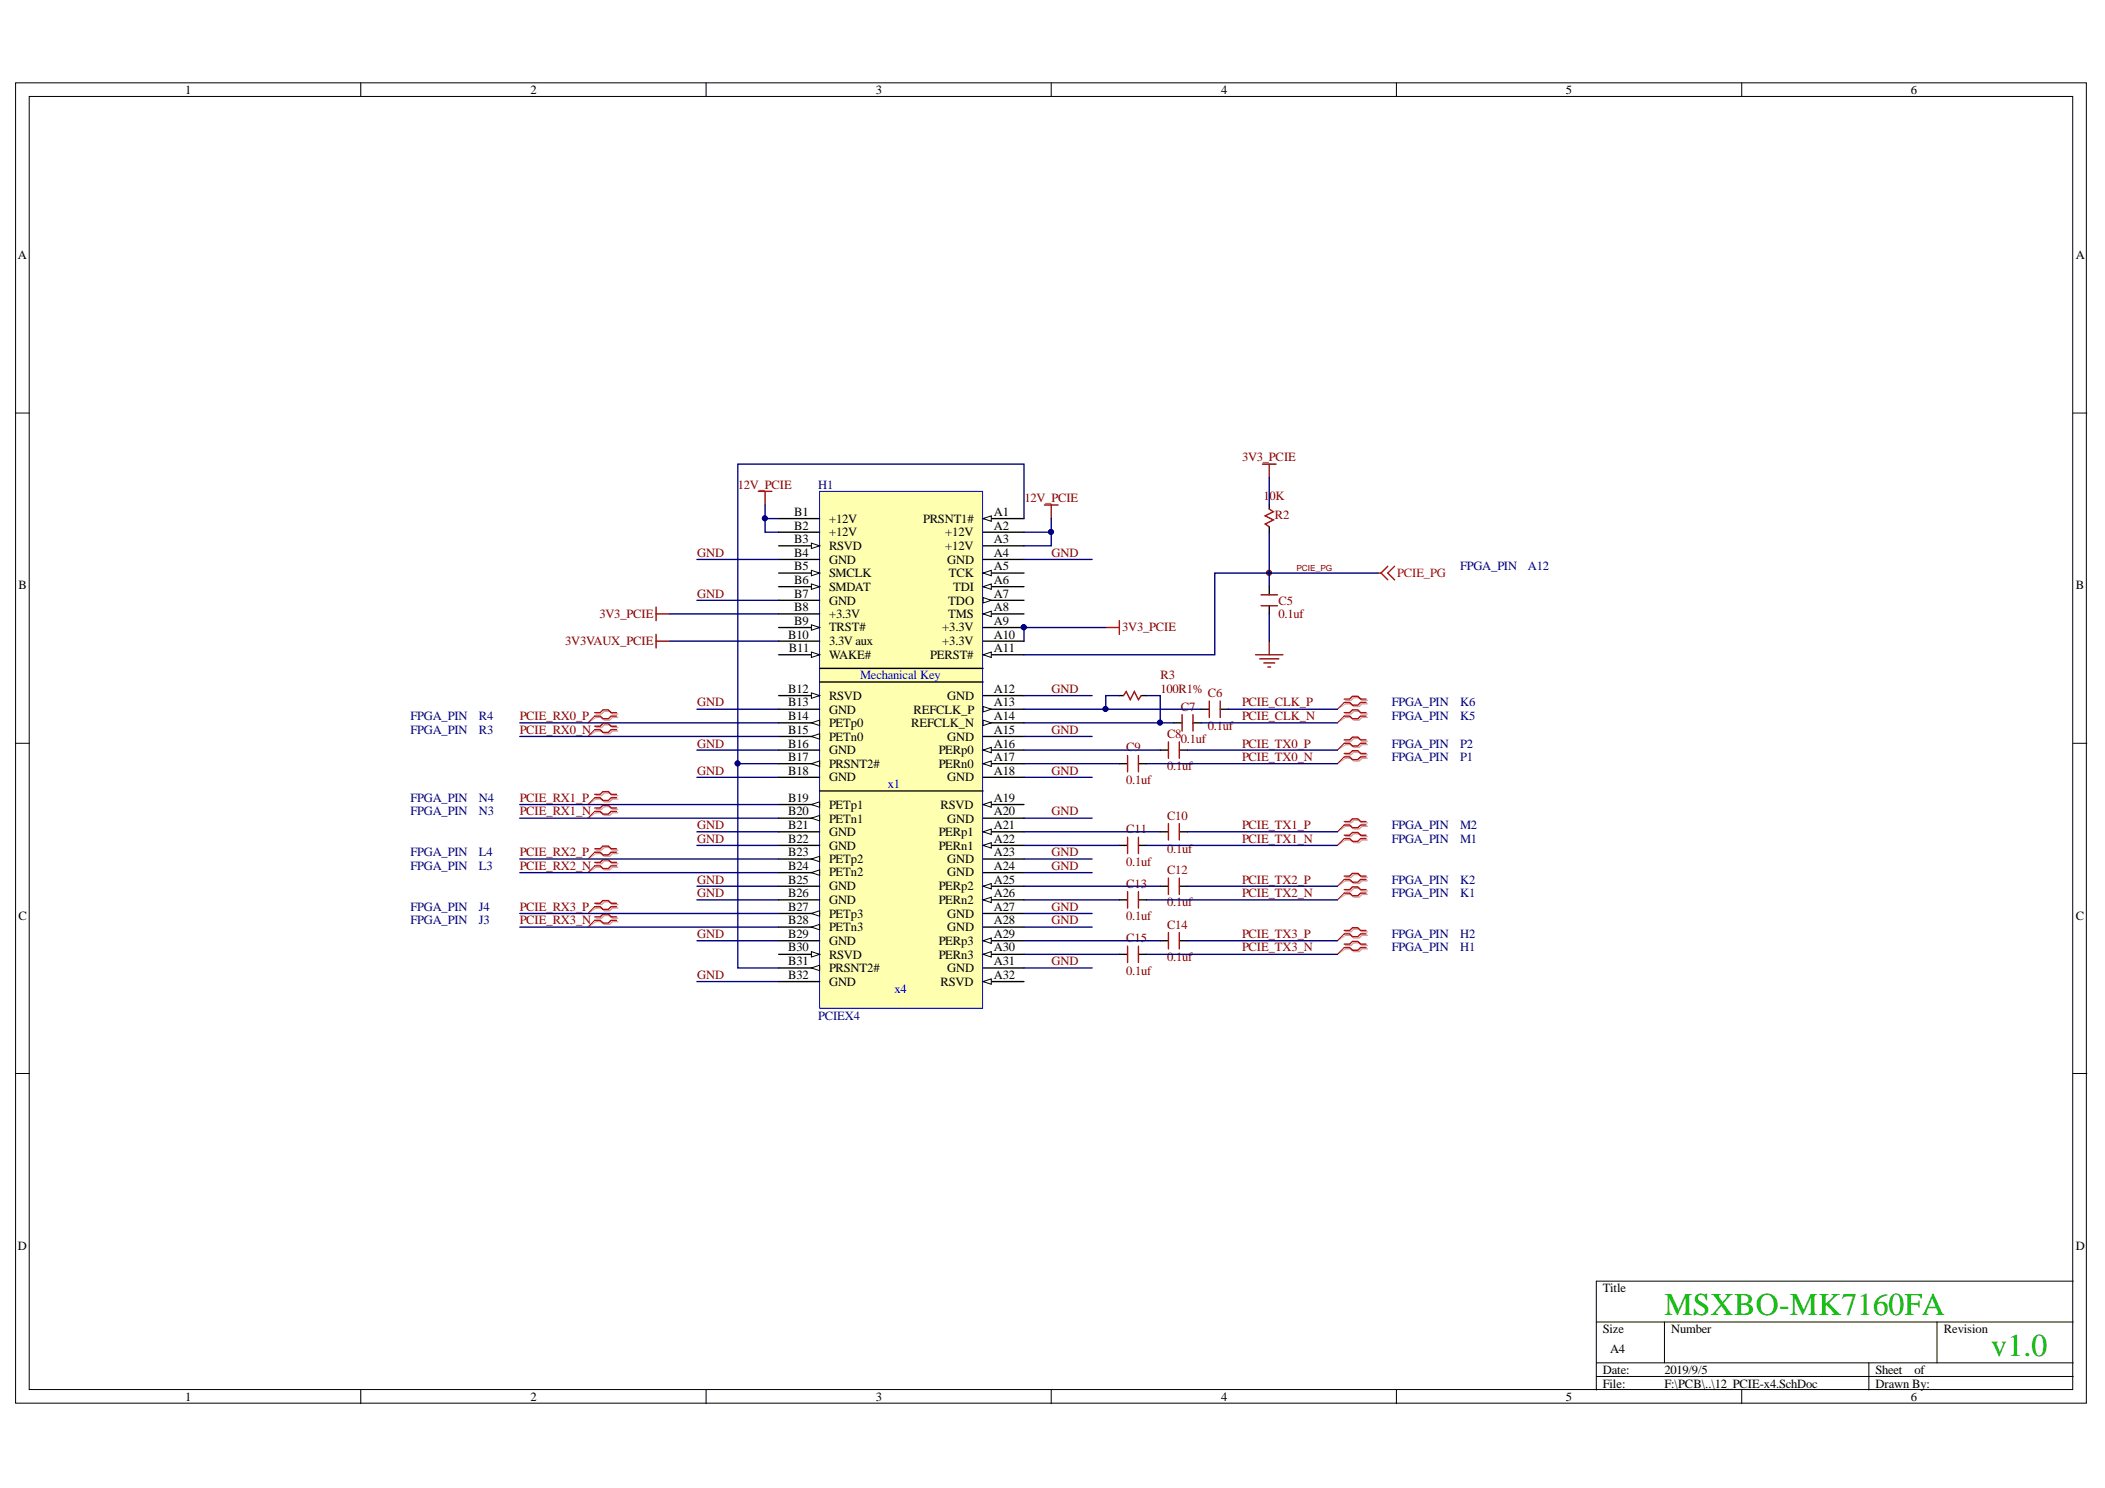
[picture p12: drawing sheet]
<svg xmlns="http://www.w3.org/2000/svg" width="297mm" height="210mm" viewBox="0 0 297 210" stroke-linecap="round" stroke-linejoin="round" font-family="sans-serif">
<g fill="#fff" stroke="#000" stroke-width=".14">
<path d="M2.2 11.7h292.2v186.2h-292.2z"/>
<path d="M4.1 13.6h288.4v182.4h-288.4z"/>
</g>
<g fill="none" stroke="#000" stroke-width=".14">
<path d="M50.9 11.7v1.9M99.6 11.7v1.9M148.3 11.7v1.9M197 11.7v1.9M245.8 11.7v1.9M2.2 58.3h1.9M292.6 58.3h1.9M2.2 104.8h1.9M292.6 104.8h1.9M2.2 151.4h1.9M292.6 151.4h1.9M50.9 196.1v1.9"/>
<path d="M99.6 196.1v1.9M148.3 196.1v1.9M197 196.1v1.9M225.3 186.5h67.3M225.3 192.2h67.3M225.3 194.2h67.3M234.9 186.5v5.7M245.8 196.1v1.9M263.7 192.2v3.9M273.3 186.5v5.7M292.6 180.7h-67.3v15.4"/>
</g>
<circle cx="179.1" cy="80.8" r=".35" fill="#000080" stroke="#000080" stroke-width=".14"/>
<path d="M115.7 69.3h22.9v72.9h-22.9z" fill="#ffffb0" stroke="#00f" stroke-width=".14"/>
<path d="M109.9 73.2h5.8M109.9 75.1h5.8M109.9 77h5.8" fill="none" stroke="#000" stroke-width=".19"/>
<path d="M114.5 76.6l1.2 .4-1.2 .4z" fill="#fff"/>
<path d="M114.5 76.6l1.2 .4-1.2 .4z" fill="none" stroke="#000" stroke-width=".14"/>
<path d="M109.9 78.9h5.8M109.9 80.8h5.8" fill="none" stroke="#000" stroke-width=".19"/>
<path d="M114.5 80.5l1.2 .3-1.2 .4z" fill="#fff"/>
<path d="M114.5 80.5l1.2 .3-1.2 .4z" fill="none" stroke="#000" stroke-width=".14"/>
<path d="M109.9 82.8h5.8" fill="none" stroke="#000" stroke-width=".19"/>
<path d="M114.5 82.4l1.2 .4-1.2 .3z" fill="#fff"/>
<path d="M114.5 82.4l1.2 .4-1.2 .3z" fill="none" stroke="#000" stroke-width=".14"/>
<path d="M109.9 84.7h5.8M109.9 86.6h5.8M109.9 88.5h5.8" fill="none" stroke="#000" stroke-width=".19"/>
<path d="M114.5 88.1l1.2 .4-1.2 .4z" fill="#fff"/>
<path d="M114.5 88.1l1.2 .4-1.2 .4z" fill="none" stroke="#000" stroke-width=".14"/>
<path d="M109.9 90.4h5.8M109.9 92.4h5.8" fill="none" stroke="#000" stroke-width=".19"/>
<path d="M114.5 92l1.2 .4-1.2 .3z" fill="#fff"/>
<path d="M114.5 92l1.2 .4-1.2 .3z" fill="none" stroke="#000" stroke-width=".14"/>
<path d="M138.7 73.2h5.8" fill="none" stroke="#000" stroke-width=".19"/>
<path d="M138.7 73.2l1.2-.4v.7z" fill="#fff"/>
<path d="M138.7 73.2l1.2-.4v.7z" fill="none" stroke="#000" stroke-width=".14"/>
<path d="M138.7 75.1h5.8M138.7 77h5.8M138.7 78.9h5.8M138.7 80.8h5.8" fill="none" stroke="#000" stroke-width=".19"/>
<path d="M138.7 80.8l1.2-.3v.7z" fill="#fff"/>
<path d="M138.7 80.8l1.2-.3v.7z" fill="none" stroke="#000" stroke-width=".14"/>
<path d="M138.7 82.8h5.8" fill="none" stroke="#000" stroke-width=".19"/>
<path d="M138.7 82.8l1.2-.4v.7z" fill="#fff"/>
<path d="M138.7 82.8l1.2-.4v.7z" fill="none" stroke="#000" stroke-width=".14"/>
<path d="M138.7 84.7h5.8" fill="none" stroke="#000" stroke-width=".19"/>
<path d="M138.7 84.3l1.2 .4-1.2 .4z" fill="#fff"/>
<path d="M138.7 84.3l1.2 .4-1.2 .4z" fill="none" stroke="#000" stroke-width=".14"/>
<path d="M138.7 86.6h5.8" fill="none" stroke="#000" stroke-width=".19"/>
<path d="M138.7 86.6l1.2-.4v.8z" fill="#fff"/>
<path d="M138.7 86.6l1.2-.4v.8z" fill="none" stroke="#000" stroke-width=".14"/>
<path d="M138.7 88.5h5.8M138.7 90.4h5.8M138.7 92.4h5.8" fill="none" stroke="#000" stroke-width=".19"/>
<circle cx="144.5" cy="88.5" r=".35" fill="#000080" stroke="#000080" stroke-width=".14"/>
<path d="M138.7 92.4l1.2-.4v.7z" fill="#fff"/>
<path d="M138.7 92.4l1.2-.4v.7z" fill="none" stroke="#000" stroke-width=".14"/>
<path d="M109.9 98.1h5.8M115.7 94.3h23M115.7 96.2h23" fill="none" stroke="#000" stroke-width=".19"/>
<path d="M114.5 97.7l1.2 .4-1.2 .4z" fill="#fff"/>
<path d="M114.5 97.7l1.2 .4-1.2 .4z" fill="none" stroke="#000" stroke-width=".14"/>
<path d="M109.9 100h5.8M109.9 102h5.8" fill="none" stroke="#000" stroke-width=".19"/>
<path d="M114.5 102l1.2-.4v.8z" fill="#fff"/>
<path d="M114.5 102l1.2-.4v.8z" fill="none" stroke="#000" stroke-width=".14"/>
<path d="M109.9 103.9h5.8" fill="none" stroke="#000" stroke-width=".19"/>
<path d="M114.5 103.9l1.2-.4v.8z" fill="#fff"/>
<path d="M114.5 103.9l1.2-.4v.8z" fill="none" stroke="#000" stroke-width=".14"/>
<path d="M109.9 105.8h5.8M109.9 107.7h5.8" fill="none" stroke="#000" stroke-width=".19"/>
<path d="M114.5 107.7l1.2-.4v.8z" fill="#fff"/>
<path d="M114.5 107.7l1.2-.4v.8z" fill="none" stroke="#000" stroke-width=".14"/>
<path d="M138.7 98.1h5.8M109.9 109.7h5.8M138.7 100h5.8" fill="none" stroke="#000" stroke-width=".19"/>
<path d="M138.7 99.7l1.2 .3-1.2 .4z" fill="#fff"/>
<path d="M138.7 99.7l1.2 .3-1.2 .4z" fill="none" stroke="#000" stroke-width=".14"/>
<path d="M138.7 102h5.8" fill="none" stroke="#000" stroke-width=".19"/>
<path d="M138.7 101.6l1.2 .4-1.2 .4z" fill="#fff"/>
<path d="M138.7 101.6l1.2 .4-1.2 .4z" fill="none" stroke="#000" stroke-width=".14"/>
<path d="M138.7 103.9h5.8M138.7 105.8h5.8" fill="none" stroke="#000" stroke-width=".19"/>
<path d="M138.7 105.8l1.2-.4v.8z" fill="#fff"/>
<path d="M138.7 105.8l1.2-.4v.8z" fill="none" stroke="#000" stroke-width=".14"/>
<path d="M138.7 107.7h5.8" fill="none" stroke="#000" stroke-width=".19"/>
<path d="M138.7 107.7l1.2-.4v.8z" fill="#fff"/>
<path d="M138.7 107.7l1.2-.4v.8z" fill="none" stroke="#000" stroke-width=".14"/>
<path d="M109.9 113.5h5.8M138.7 109.7h5.8" fill="none" stroke="#000" stroke-width=".19"/>
<path d="M114.5 113.5l1.2-.4v.8z" fill="#fff"/>
<path d="M114.5 113.5l1.2-.4v.8z" fill="none" stroke="#000" stroke-width=".14"/>
<path d="M109.9 115.4h5.8" fill="none" stroke="#000" stroke-width=".19"/>
<path d="M114.5 115.4l1.2-.4v.8z" fill="#fff"/>
<path d="M114.5 115.4l1.2-.4v.8z" fill="none" stroke="#000" stroke-width=".14"/>
<path d="M109.9 117.3h5.8M109.9 119.3h5.8M109.9 121.2h5.8" fill="none" stroke="#000" stroke-width=".19"/>
<path d="M114.5 121.2l1.2-.4v.8z" fill="#fff"/>
<path d="M114.5 121.2l1.2-.4v.8z" fill="none" stroke="#000" stroke-width=".14"/>
<path d="M109.9 123.1h5.8" fill="none" stroke="#000" stroke-width=".19"/>
<path d="M114.5 123.1l1.2-.4v.8z" fill="#fff"/>
<path d="M114.5 123.1l1.2-.4v.8z" fill="none" stroke="#000" stroke-width=".14"/>
<path d="M109.9 125h5.8M109.9 126.9h5.8M109.9 128.9h5.8" fill="none" stroke="#000" stroke-width=".19"/>
<path d="M114.5 128.9l1.2-.4v.7z" fill="#fff"/>
<path d="M114.5 128.9l1.2-.4v.7z" fill="none" stroke="#000" stroke-width=".14"/>
<path d="M109.9 130.8h5.8" fill="none" stroke="#000" stroke-width=".19"/>
<path d="M114.5 130.8l1.2-.4v.8z" fill="#fff"/>
<path d="M114.5 130.8l1.2-.4v.8z" fill="none" stroke="#000" stroke-width=".14"/>
<path d="M109.9 132.7h5.8M109.9 134.6h5.8" fill="none" stroke="#000" stroke-width=".19"/>
<path d="M114.5 134.2l1.2 .4-1.2 .4z" fill="#fff"/>
<path d="M114.5 134.2l1.2 .4-1.2 .4z" fill="none" stroke="#000" stroke-width=".14"/>
<path d="M109.9 136.5h5.8" fill="none" stroke="#000" stroke-width=".19"/>
<path d="M114.5 136.5l1.2-.3v.7z" fill="#fff"/>
<path d="M114.5 136.5l1.2-.3v.7z" fill="none" stroke="#000" stroke-width=".14"/>
<path d="M138.7 113.5h5.8M109.9 138.5h5.8" fill="none" stroke="#000" stroke-width=".19"/>
<path d="M138.7 113.5l1.2-.4v.8z" fill="#fff"/>
<path d="M138.7 113.5l1.2-.4v.8z" fill="none" stroke="#000" stroke-width=".14"/>
<path d="M138.7 115.4h5.8M138.7 117.3h5.8" fill="none" stroke="#000" stroke-width=".19"/>
<path d="M138.7 117.3l1.2-.3v.7z" fill="#fff"/>
<path d="M138.7 117.3l1.2-.3v.7z" fill="none" stroke="#000" stroke-width=".14"/>
<path d="M138.7 119.3h5.8" fill="none" stroke="#000" stroke-width=".19"/>
<path d="M138.7 119.3l1.2-.4v.7z" fill="#fff"/>
<path d="M138.7 119.3l1.2-.4v.7z" fill="none" stroke="#000" stroke-width=".14"/>
<path d="M138.7 121.2h5.8M138.7 123.1h5.8M138.7 125h5.8" fill="none" stroke="#000" stroke-width=".19"/>
<path d="M138.7 125l1.2-.4v.8z" fill="#fff"/>
<path d="M138.7 125l1.2-.4v.8z" fill="none" stroke="#000" stroke-width=".14"/>
<path d="M138.7 126.9h5.8" fill="none" stroke="#000" stroke-width=".19"/>
<path d="M138.7 126.9l1.2-.3v.7z" fill="#fff"/>
<path d="M138.7 126.9l1.2-.3v.7z" fill="none" stroke="#000" stroke-width=".14"/>
<path d="M138.7 128.9h5.8M138.7 130.8h5.8M138.7 132.7h5.8" fill="none" stroke="#000" stroke-width=".19"/>
<path d="M138.7 132.7l1.2-.4v.8z" fill="#fff"/>
<path d="M138.7 132.7l1.2-.4v.8z" fill="none" stroke="#000" stroke-width=".14"/>
<path d="M138.7 134.6h5.8" fill="none" stroke="#000" stroke-width=".19"/>
<path d="M138.7 134.6l1.2-.4v.8z" fill="#fff"/>
<path d="M138.7 134.6l1.2-.4v.8z" fill="none" stroke="#000" stroke-width=".14"/>
<path d="M138.7 136.5h5.8M138.7 138.5h5.8" fill="none" stroke="#000" stroke-width=".19"/>
<path d="M138.7 138.5l1.2-.4v.7z" fill="#fff"/>
<path d="M138.7 138.5l1.2-.4v.7z" fill="none" stroke="#000" stroke-width=".14"/>
<g fill="none" stroke="#000" stroke-width=".19">
<path d="M179.1 71.2v.6M179.1 74.3v.8M158 98.1h.5M161 98.1h.8M179.1 82.8v1.1M179.1 85.4v1.2M115.7 111.6h23M158 107.7h1.1M158 119.3h1.1M160.6 107.7h1.2M160.6 119.3h1.2M163.7 105.8h1.2"/>
<path d="M163.7 117.3h1.2M165.6 102h1.2M166.4 105.8h1.2M166.4 117.3h1.2M168.3 102h1.2M169.5 100h1.1M172.2 100h1.1M158 126.9h1.1M158 134.6h1.1M160.6 126.9h1.2M160.6 134.6h1.2M163.7 125h1.2"/>
<path d="M163.7 132.7h1.2M166.4 125h1.2M166.4 132.7h1.2"/>
</g>
<g fill="#000080" stroke="#000080" stroke-width=".14">
<circle cx="144.5" cy="88.5" r=".35"/>
<circle cx="148.3" cy="75" r=".35"/>
<circle cx="104.1" cy="107.7" r=".35"/>
<circle cx="107.9" cy="73.1" r=".35"/>
<circle cx="156" cy="100" r=".35"/>
<circle cx="163.7" cy="101.9" r=".35"/>
</g>
<g fill="none" stroke="#800000" stroke-width=".19">
<path d="M107 69.3h1.9M108 69.3v1.9M147.4 71.2h1.9M148.3 71.2v2M178.1 65.5h2M179.1 71.8l.6 .4-1.2 .6 1.2 .5-1.2 .6 .6 .4M179.1 65.5v1.9M92.6 85.6v2M92.6 89.5v1.9M92.6 86.6h1.9M92.6 90.4h1.9M156 88.5h2"/>
<path d="M158 87.6v1.9M158.5 98.1l.4-.6 .6 1.2 .6-1.2 .5 1.2 .4-.6M170.6 98.9v2.3M172.2 98.9v2.3M177.2 92.4h3.8M177.8 92.9h2.7M178 85.4h2.3M178 83.9h2.3M178.3 93.5h1.6M178.9 94.1h.4M179.1 90.4v2M159.1 106.6v2.3"/>
<path d="M159.1 118.1v2.3M160.6 106.6v2.3M160.6 118.1v2.3M164.9 104.7v2.3M164.9 116.2v2.3M166.4 104.7v2.3M166.4 116.2v2.3M166.8 100.8v2.3M168.3 100.8v2.3M159.1 125.8v2.3M159.1 133.5v2.3M160.6 125.8v2.3"/>
<path d="M160.6 133.5v2.3M164.9 123.9v2.3M164.9 131.5v2.4M166.4 123.9v2.3M166.4 131.5v2.4"/>
</g>
<circle cx="179.1" cy="80.8" r=".35" fill="#800000" stroke="#800000" stroke-width=".14"/>
<g fill="none" stroke="#d0a3a3" stroke-width=".19">
<path d="M189.9 98.8h.7l.4-.4h.8l.4 .4h.8M189.9 99.3h.7l.4 .4h.8l.4-.4h.8M84.1 100.7h.8l.4-.4h.7l.4 .4h.8M84.1 101.2h.8l.4 .4h.7l.4-.4h.8M84.1 102.6h.8l.4-.3h.7l.4 .3h.8M84.1 103.1h.8l.4 .4h.7l.4-.4h.8M84.1 112.2h.8l.4-.3h.7l.4 .3h.8M84.1 112.7h.8l.4 .4h.7l.4-.4h.8M84.1 114.2h.8l.4-.4h.7l.4 .4h.8M84.1 114.6h.8l.4 .4h.7l.4-.4h.8M84.1 119.9h.8l.4-.4h.7l.4 .4h.8M189.9 100.7h.7l.4-.4h.8l.4 .4h.8"/>
<path d="M189.9 101.2h.7l.4 .4h.8l.4-.4h.8M189.9 104.6h.7l.4-.4h.8l.4 .4h.8M189.9 105h.7l.4 .4h.8l.4-.4h.8M189.9 106.5h.7l.4-.4h.8l.4 .4h.8M189.9 107h.7l.4 .3h.8l.4-.3h.8M189.9 116.1h.7l.4-.4h.8l.4 .4h.8M189.9 116.6h.7l.4 .4h.8l.4-.4h.8M189.9 118h.7l.4-.4h.8l.4 .4h.8M189.9 118.5h.7l.4 .4h.8l.4-.4h.8M84.1 120.4h.8l.4 .4h.7l.4-.4h.8M84.1 121.8h.8l.4-.3h.7l.4 .3h.8M84.1 122.3h.8l.4 .4h.7l.4-.4h.8"/>
<path d="M84.1 127.6h.8l.4-.4h.7l.4 .4h.8M84.1 128.1h.8l.4 .4h.7l.4-.4h.8M84.1 129.5h.8l.4-.4h.7l.4 .4h.8M84.1 130h.8l.4 .4h.7l.4-.4h.8M189.9 123.8h.7l.4-.4h.8l.4 .4h.8M189.9 124.2h.7l.4 .4h.8l.4-.4h.8M189.9 125.7h.7l.4-.4h.8l.4 .4h.8M189.9 126.2h.7l.4 .4h.8l.4-.4h.8M189.9 131.5h.7l.4-.4h.8l.4 .4h.8M189.9 131.9h.7l.4 .4h.8l.4-.4h.8M189.9 133.4h.7l.4-.4h.8l.4 .4h.8M189.9 133.9h.7l.4 .3h.8l.4-.3h.8"/>
</g>
<g fill="none" stroke="#d0a3a3" stroke-width=".14">
<path d="M189.9 99.3l-1.2 .7M84.1 101.2l-1.1 .8M84.1 103.1l-1.1 .8M84.1 112.7l-1.1 .8M84.1 114.6l-1.1 .8M189.9 101.2l-1.2 .8M189.9 105l-1.2 .8M189.9 107l-1.2 .7M189.9 116.6l-1.2 .7M189.9 118.5l-1.2 .8M84.1 120.4l-1.1 .8M84.1 122.3l-1.1 .8"/>
<path d="M84.1 128.1l-1.1 .8M84.1 130l-1.1 .8M189.9 124.2l-1.2 .8M189.9 126.2l-1.2 .7M189.9 131.9l-1.2 .8M189.9 133.9l-1.2 .7"/>
</g>
<g fill="none" stroke="#f00" stroke-width=".19">
<path d="M195.8 79.9l-.9 .9M196.8 79.9l-1 .9 1 1M189.7 98.6h.8l.3-.4h.8l.4 .4h.8M189.7 99.1h.8l.3 .4h.8l.4-.4h.8M194.5 80.8h.4M194.9 80.8l.9 1M83.9 100.5h.8l.4-.4h.7l.4 .4h.8M83.9 101h.8l.4 .4h.7l.4-.4h.8M83.9 102.4h.8l.4-.3h.7l.4 .3h.8M83.9 102.9h.8l.4 .4h.7l.4-.4h.8M83.9 112.1h.8l.4-.4h.7l.4 .4h.8M83.9 112.5h.8l.4 .4h.7l.4-.4h.8"/>
<path d="M83.9 114h.8l.4-.4h.7l.4 .4h.8M83.9 114.5h.8l.4 .3h.7l.4-.3h.8M83.9 119.7h.8l.4-.3h.7l.4 .3h.8M189.7 100.5h.8l.3-.4h.8l.4 .4h.8M189.7 101h.8l.3 .4h.8l.4-.4h.8M189.7 104.4h.8l.3-.4h.8l.4 .4h.8M189.7 104.8h.8l.3 .4h.8l.4-.4h.8M189.7 106.3h.8l.3-.4h.8l.4 .4h.8M189.7 106.8h.8l.3 .4h.8l.4-.4h.8M189.7 115.9h.8l.3-.4h.8l.4 .4h.8M189.7 116.4h.8l.3 .4h.8l.4-.4h.8M189.7 117.8h.8l.3-.4h.8l.4 .4h.8"/>
<path d="M189.7 118.3h.8l.3 .4h.8l.4-.4h.8M83.9 120.2h.8l.4 .4h.7l.4-.4h.8M83.9 121.7h.8l.4-.4h.7l.4 .4h.8M83.9 122.1h.8l.4 .4h.7l.4-.4h.8M83.9 127.4h.8l.4-.4h.7l.4 .4h.8M83.9 127.9h.8l.4 .4h.7l.4-.4h.8M83.9 129.3h.8l.4-.3h.7l.4 .3h.8M83.9 129.8h.8l.4 .4h.7l.4-.4h.8M189.7 123.6h.8l.3-.4h.8l.4 .4h.8M189.7 124.1h.8l.3 .3h.8l.4-.3h.8M189.7 125.5h.8l.3-.4h.8l.4 .4h.8M189.7 126h.8l.3 .4h.8l.4-.4h.8"/>
<path d="M189.7 131.3h.8l.3-.4h.8l.4 .4h.8M189.7 131.7h.8l.3 .4h.8l.4-.4h.8M189.7 133.2h.8l.3-.4h.8l.4 .4h.8M189.7 133.7h.8l.3 .3h.8l.4-.3h.8"/>
</g>
<g fill="none" stroke="#f00" stroke-width=".14">
<path d="M189.7 99.1l-1 .9M83.9 101l-.9 1M83.9 102.9l-.9 1M83.9 112.5l-.9 1M83.9 114.5l-.9 .9M189.7 101l-1 1M189.7 104.8l-1 1M189.7 106.8l-1 .9M189.7 116.4l-1 .9M189.7 118.3l-1 1M83.9 120.2l-.9 1M83.9 122.1l-.9 1"/>
<path d="M83.9 127.9l-.9 1M83.9 129.8l-.9 1M189.7 124.1l-1 .9M189.7 126l-1 .9M189.7 131.7l-1 1M189.7 133.7l-1 .9"/>
</g>
<g fill="none" stroke="#000080" stroke-width=".19">
<path d="M98.3 78.9h11.6M108 71.2v2M109.9 73.2h-1.9v1.9h1.9M144.5 73.2v-7.7h-40.4v42.2h5.8M144.5 75.1h3.8M144.5 78.9h9.6M148.3 73.2v3.8h-3.8M179.1 75.1v7.7M179.1 67.4v3.8M94.5 86.6h15.4M94.5 90.4h15.4M98.3 84.7h11.6"/>
<path d="M144.5 98.1h9.6M156 88.5h-11.5v1.9M158 98.1h-2v1.9M161.8 98.1h1.9v3.9M179.1 86.6v3.8M194.5 80.8h-23.1v11.6h-26.9M73.3 103.9h36.6M73.3 115.4h36.6M73.3 102h36.6M73.3 113.5h36.6M98.3 105.8h11.6M98.3 100h11.6"/>
<path d="M98.3 109.7h11.6M98.3 117.3h11.6M98.3 119.3h11.6M104.1 107.7v28.8h5.8M144.5 102h21.1M144.5 100h25M144.5 105.8h19.2M144.5 103.9h9.6M144.5 109.7h9.6M144.5 117.3h19.2M144.5 119.3h13.5M144.5 115.4h9.6"/>
<path d="M144.5 107.7h13.5M161.8 119.3h26.9M161.8 107.7h26.9M167.6 105.8h21.1M167.6 117.3h21.1M169.5 102h19.2M173.3 100h15.4M73.3 123.1h36.6M73.3 121.2h36.6M73.3 128.9h36.6M73.3 130.8h36.6M98.3 125h11.6"/>
<path d="M98.3 126.9h11.6M98.3 132.7h11.6M98.3 138.5h11.6M144.5 125h19.2M144.5 126.9h13.5M144.5 132.7h19.2M144.5 123.1h9.6M144.5 121.2h9.6M144.5 128.9h9.6M144.5 130.8h9.6M144.5 136.5h9.6M144.5 134.6h13.5"/>
<path d="M161.8 126.9h26.9M161.8 134.6h26.9M167.6 125h21.1M167.6 132.7h21.1"/>
</g>
<g font-size="4.5" fill="#00bf00">
<text x="234.9" y="185.5">MSXBO-MK7160FA</text>
<text x="281" y="191.3">v1.0</text>
</g>
<g font-size="1.8">
<text x="26.1" y="13.3">1</text>
<text x="74.9" y="13.3">2</text>
<text x="123.6" y="13.3">3</text>
<text x="172.3" y="13.3">4</text>
<text x="220.9" y="13.3">5</text>
<text x="269.7" y="13.3">6</text>
<text x="2.5" y="36.5">A</text>
<text x="292.9" y="36.5">A</text>
<text x="112.1" y="72.8">B1</text>
<text x="112.1" y="74.7">B2</text>
<text x="112.1" y="76.7">B3</text>
<text x="117" y="73.8">+12V</text>
<text x="117" y="75.6">+12V</text>
<text x="117" y="77.6">RSVD</text>
<text x="130.3" y="73.8">PRSNT1#</text>
<text x="133.4" y="75.6">+12V</text>
<text x="133.4" y="77.6">+12V</text>
<text x="140.2" y="72.8">A1</text>
<text x="140.2" y="74.7">A2</text>
<text x="140.2" y="76.7">A3</text>
<text x="2.6" y="83.1">B</text>
<text x="112.1" y="78.5">B4</text>
<text x="112.1" y="80.5">B5</text>
<text x="112.1" y="82.4">B6</text>
<text x="117" y="79.5">GND</text>
<text x="117" y="81.4">SMCLK</text>
<text x="117" y="83.3">SMDAT</text>
<text x="133.6" y="79.5">GND</text>
<text x="133.9" y="81.4">TCK</text>
<text x="134.5" y="83.3">TDI</text>
<text x="140.2" y="78.5">A4</text>
<text x="140.2" y="80.5">A5</text>
<text x="140.2" y="82.4">A6</text>
<text x="292.9" y="83.1">B</text>
<text x="112.1" y="84.3">B7</text>
<text x="112.1" y="86.2">B8</text>
<text x="112.1" y="88.1">B9</text>
<text x="117" y="85.3">GND</text>
<text x="117" y="87.2">+3.3V</text>
<text x="117" y="89.1">TRST#</text>
<text x="133" y="89.1">+3.3V</text>
<text x="133.8" y="85.3">TDO</text>
<text x="133.8" y="87.2">TMS</text>
<text x="140.2" y="84.3">A7</text>
<text x="140.2" y="86.2">A8</text>
<text x="140.2" y="88.1">A9</text>
<text x="111.2" y="90.1">B10</text>
<text x="111.3" y="92">B11</text>
<text x="117" y="91">3.3V aux</text>
<text x="117" y="93">WAKE#</text>
<text x="131.3" y="93">PERST#</text>
<text x="133" y="91">+3.3V</text>
<text x="140.2" y="90.1">A10</text>
<text x="140.2" y="92">A11</text>
<text x="111.2" y="97.8">B12</text>
<text x="111.2" y="99.6">B13</text>
<text x="111.2" y="101.6">B14</text>
<text x="117" y="98.7">RSVD</text>
<text x="117" y="100.7">GND</text>
<text x="128.9" y="100.7">REFCLK_P</text>
<text x="133.6" y="98.7">GND</text>
<text x="140.2" y="97.8">A12</text>
<text x="140.2" y="99.6">A13</text>
<text x="140.2" y="101.6">A14</text>
<text x="111.2" y="103.5">B15</text>
<text x="111.2" y="105.5">B16</text>
<text x="111.2" y="107.3">B17</text>
<text x="117" y="102.5">PETp0</text>
<text x="117" y="104.5">PETn0</text>
<text x="117" y="106.4">GND</text>
<text x="128.6" y="102.5">REFCLK_N</text>
<text x="132.5" y="106.4">PERp0</text>
<text x="133.6" y="104.5">GND</text>
<text x="140.2" y="103.5">A15</text>
<text x="140.2" y="105.5">A16</text>
<text x="140.2" y="107.3">A17</text>
<text x="111.2" y="109.3">B18</text>
<text x="111.2" y="113.1">B19</text>
<text x="117" y="108.3">PRSNT2#</text>
<text x="117" y="110.2">GND</text>
<text x="132.5" y="108.3">PERn0</text>
<text x="133.6" y="110.2">GND</text>
<text x="140.2" y="109.3">A18</text>
<text x="140.2" y="113.1">A19</text>
<text x="111.2" y="115">B20</text>
<text x="111.2" y="117">B21</text>
<text x="111.2" y="118.9">B22</text>
<text x="117" y="114.1">PETp1</text>
<text x="117" y="116">PETn1</text>
<text x="117" y="117.9">GND</text>
<text x="117" y="119.8">GND</text>
<text x="132.5" y="117.9">PERp1</text>
<text x="132.5" y="119.8">PERn1</text>
<text x="132.7" y="114.1">RSVD</text>
<text x="133.6" y="116">GND</text>
<text x="140.2" y="115">A20</text>
<text x="140.2" y="117">A21</text>
<text x="140.2" y="118.9">A22</text>
<text x="111.2" y="120.8">B23</text>
<text x="111.2" y="122.7">B24</text>
<text x="111.2" y="124.7">B25</text>
<text x="117" y="121.8">PETp2</text>
<text x="117" y="123.6">PETn2</text>
<text x="117" y="125.6">GND</text>
<text x="132.5" y="125.6">PERp2</text>
<text x="133.6" y="121.8">GND</text>
<text x="133.6" y="123.6">GND</text>
<text x="140.2" y="120.8">A23</text>
<text x="140.2" y="122.7">A24</text>
<text x="140.2" y="124.7">A25</text>
<text x="2.6" y="129.7">C</text>
<text x="111.2" y="126.6">B26</text>
<text x="111.2" y="128.5">B27</text>
<text x="111.2" y="130.4">B28</text>
<text x="117" y="127.5">GND</text>
<text x="117" y="129.5">PETp3</text>
<text x="117" y="131.3">PETn3</text>
<text x="132.5" y="127.5">PERn2</text>
<text x="133.6" y="129.5">GND</text>
<text x="133.6" y="131.3">GND</text>
<text x="140.2" y="126.6">A26</text>
<text x="140.2" y="128.5">A27</text>
<text x="140.2" y="130.4">A28</text>
<text x="292.9" y="129.7">C</text>
<text x="111.2" y="132.3">B29</text>
<text x="111.2" y="134.2">B30</text>
<text x="111.2" y="136.1">B31</text>
<text x="117" y="133.3">GND</text>
<text x="117" y="135.2">RSVD</text>
<text x="117" y="137.2">PRSNT2#</text>
<text x="132.5" y="133.3">PERp3</text>
<text x="132.5" y="135.2">PERn3</text>
<text x="133.6" y="137.2">GND</text>
<text x="140.2" y="132.3">A29</text>
<text x="140.2" y="134.2">A30</text>
<text x="140.2" y="136.1">A31</text>
<text x="111.2" y="138.1">B32</text>
<text x="117" y="139">GND</text>
<text x="132.7" y="139">RSVD</text>
<text x="140.2" y="138.1">A32</text>
<text x="2.5" y="176.3">D</text>
<text x="292.9" y="176.3">D</text>
<text x="226.2" y="182.3">Title</text>
<text x="226.2" y="188">Size</text>
<text x="227.2" y="190.9">A4</text>
<text x="235.8" y="188">Number</text>
<text x="274.3" y="188">Revision</text>
<text x="26.1" y="197.7">1</text>
<text x="74.9" y="197.7">2</text>
<text x="123.6" y="197.7">3</text>
<text x="172.3" y="197.7">4</text>
<text x="220.9" y="197.7">5</text>
<text x="226.2" y="193.8">Date:</text>
<text x="226.2" y="195.7">File:</text>
<text x="234.9" y="193.8">2019/9/5</text>
<text x="234.9" y="195.7">F:\PCB\..\12_PCIE-x4.SchDoc</text>
<text x="264.7" y="193.8">Sheet</text>
<text x="264.7" y="195.7">Drawn By:</text>
<text x="269.7" y="197.7">6</text>
<text x="270.2" y="193.8">of</text>
</g>
<g font-size="1.8" fill="#800000">
<text x="175.3" y="65.1">3V3_PCIE</text>
<text x="104.1" y="69">12V_PCIE</text>
<text x="144.6" y="70.8">12V_PCIE</text>
<text x="178.3" y="70.5">1</text>
<text x="179.2" y="70.5">0K</text>
<text x="179.9" y="73.2">R2</text>
<text x="98.4" y="78.5">GND</text>
<text x="148.4" y="78.5">GND</text>
<text x="84.6" y="87.2">3V3_PCIE</text>
<text x="98.4" y="84.3">GND</text>
<text x="158.3" y="89.1">3V3_PCIE</text>
<text x="180.4" y="85.3">C5</text>
<text x="180.4" y="87.2">0.1uf</text>
<text x="79.8" y="91">3V3VAUX_PCIE</text>
<text x="163.8" y="95.8">R3</text>
<text x="73.3" y="101.6">PCIE_RX0_P</text>
<text x="98.4" y="99.6">GND</text>
<text x="148.4" y="97.8">GND</text>
<text x="163.8" y="97.8">100R1%</text>
<text x="166.6" y="100.2">C7</text>
<text x="170.4" y="98.3">C6</text>
<text x="175.3" y="99.6">PCIE_CLK_P</text>
<text x="175.3" y="101.6">PCIE_CLK_N</text>
<text x="73.3" y="103.5">PCIE_RX0_N</text>
<text x="98.4" y="105.5">GND</text>
<text x="148.4" y="103.5">GND</text>
<text x="158.9" y="106">C9</text>
<text x="164.7" y="104.1">C8</text>
<text x="166.6" y="104.9">0.1uf</text>
<text x="170.4" y="102.9">0.1uf</text>
<text x="175.3" y="105.5">PCIE_TX0_P</text>
<text x="175.3" y="107.3">PCIE_TX0_N</text>
<text x="73.3" y="113.1">PCIE_RX1_P</text>
<text x="98.4" y="109.3">GND</text>
<text x="148.4" y="109.3">GND</text>
<text x="158.9" y="110.6">0.1uf</text>
<text x="164.7" y="108.7">0.1uf</text>
<text x="73.3" y="115">PCIE_RX1_N</text>
<text x="98.4" y="117">GND</text>
<text x="98.4" y="118.9">GND</text>
<text x="148.4" y="115">GND</text>
<text x="158.9" y="117.6">C11</text>
<text x="164.7" y="115.6">C10</text>
<text x="175.3" y="117">PCIE_TX1_P</text>
<text x="175.3" y="118.9">PCIE_TX1_N</text>
<text x="73.3" y="120.8">PCIE_RX2_P</text>
<text x="73.3" y="122.7">PCIE_RX2_N</text>
<text x="98.4" y="124.7">GND</text>
<text x="148.4" y="122.7">GND</text>
<text x="148.4" y="120.8">GND</text>
<text x="158.9" y="122.1">0.1uf</text>
<text x="158.9" y="125.2">C13</text>
<text x="164.7" y="120.3">0.1uf</text>
<text x="164.7" y="123.3">C12</text>
<text x="175.3" y="124.7">PCIE_TX2_P</text>
<text x="73.3" y="128.5">PCIE_RX3_P</text>
<text x="73.3" y="130.4">PCIE_RX3_N</text>
<text x="98.4" y="126.6">GND</text>
<text x="148.4" y="128.5">GND</text>
<text x="148.4" y="130.4">GND</text>
<text x="158.9" y="129.8">0.1uf</text>
<text x="164.7" y="127.9">0.1uf</text>
<text x="164.7" y="131">C14</text>
<text x="175.3" y="126.6">PCIE_TX2_N</text>
<text x="98.4" y="132.3">GND</text>
<text x="148.4" y="136.1">GND</text>
<text x="158.9" y="132.9">C15</text>
<text x="158.9" y="137.5">0.1uf</text>
<text x="164.7" y="135.6">0.1uf</text>
<text x="175.3" y="132.3">PCIE_TX3_P</text>
<text x="175.3" y="134.2">PCIE_TX3_N</text>
<text x="98.4" y="138.1">GND</text>
</g>
<g font-size="1.8" fill="#000080">
<text x="115.5" y="69">H1</text>
<text x="206.1" y="80.5">FPGA_PIN</text>
<text x="215.6" y="80.5">A12</text>
<text x="57.9" y="101.6">FPGA_PIN</text>
<text x="67.6" y="101.6">R4</text>
<text x="196.4" y="99.6">FPGA_PIN</text>
<text x="196.4" y="101.6">FPGA_PIN</text>
<text x="206.1" y="99.6">K6</text>
<text x="206.1" y="101.6">K5</text>
<text x="57.9" y="103.5">FPGA_PIN</text>
<text x="67.6" y="103.5">R3</text>
<text x="196.4" y="105.5">FPGA_PIN</text>
<text x="196.4" y="107.3">FPGA_PIN</text>
<text x="206.1" y="105.5">P2</text>
<text x="206.1" y="107.3">P1</text>
<text x="57.9" y="113.1">FPGA_PIN</text>
<text x="67.6" y="113.1">N4</text>
<text x="57.9" y="115">FPGA_PIN</text>
<text x="67.6" y="115">N3</text>
<text x="196.4" y="117">FPGA_PIN</text>
<text x="196.4" y="118.9">FPGA_PIN</text>
<text x="206.1" y="117">M2</text>
<text x="206.1" y="118.9">M1</text>
<text x="57.9" y="120.8">FPGA_PIN</text>
<text x="57.9" y="122.7">FPGA_PIN</text>
<text x="67.6" y="120.8">L4</text>
<text x="67.6" y="122.7">L3</text>
<text x="196.4" y="124.7">FPGA_PIN</text>
<text x="206.1" y="124.7">K2</text>
<text x="57.9" y="128.5">FPGA_PIN</text>
<text x="57.9" y="130.4">FPGA_PIN</text>
<text x="67.6" y="128.5">J4</text>
<text x="67.6" y="130.4">J3</text>
<text x="196.4" y="126.6">FPGA_PIN</text>
<text x="206.1" y="126.6">K1</text>
<text x="196.4" y="132.3">FPGA_PIN</text>
<text x="196.4" y="134.2">FPGA_PIN</text>
<text x="206.1" y="132.3">H2</text>
<text x="206.1" y="134.2">H1</text>
<text x="115.5" y="143.8">PCIEX4</text>
</g>
<text font-size="1.8" fill="#f00" x="197.2" y="81.4">PCIE_PG</text>
<g font-size="1.8" fill="#00f">
<text x="121.4" y="95.8">Mechanical Key</text>
<text x="125.3" y="111.2">x1</text>
<text x="126.2" y="140">x4</text>
</g>
<text font-size="1.2" fill="#800000" x="183" y="80.5">PCIE_PG</text>
</svg>
